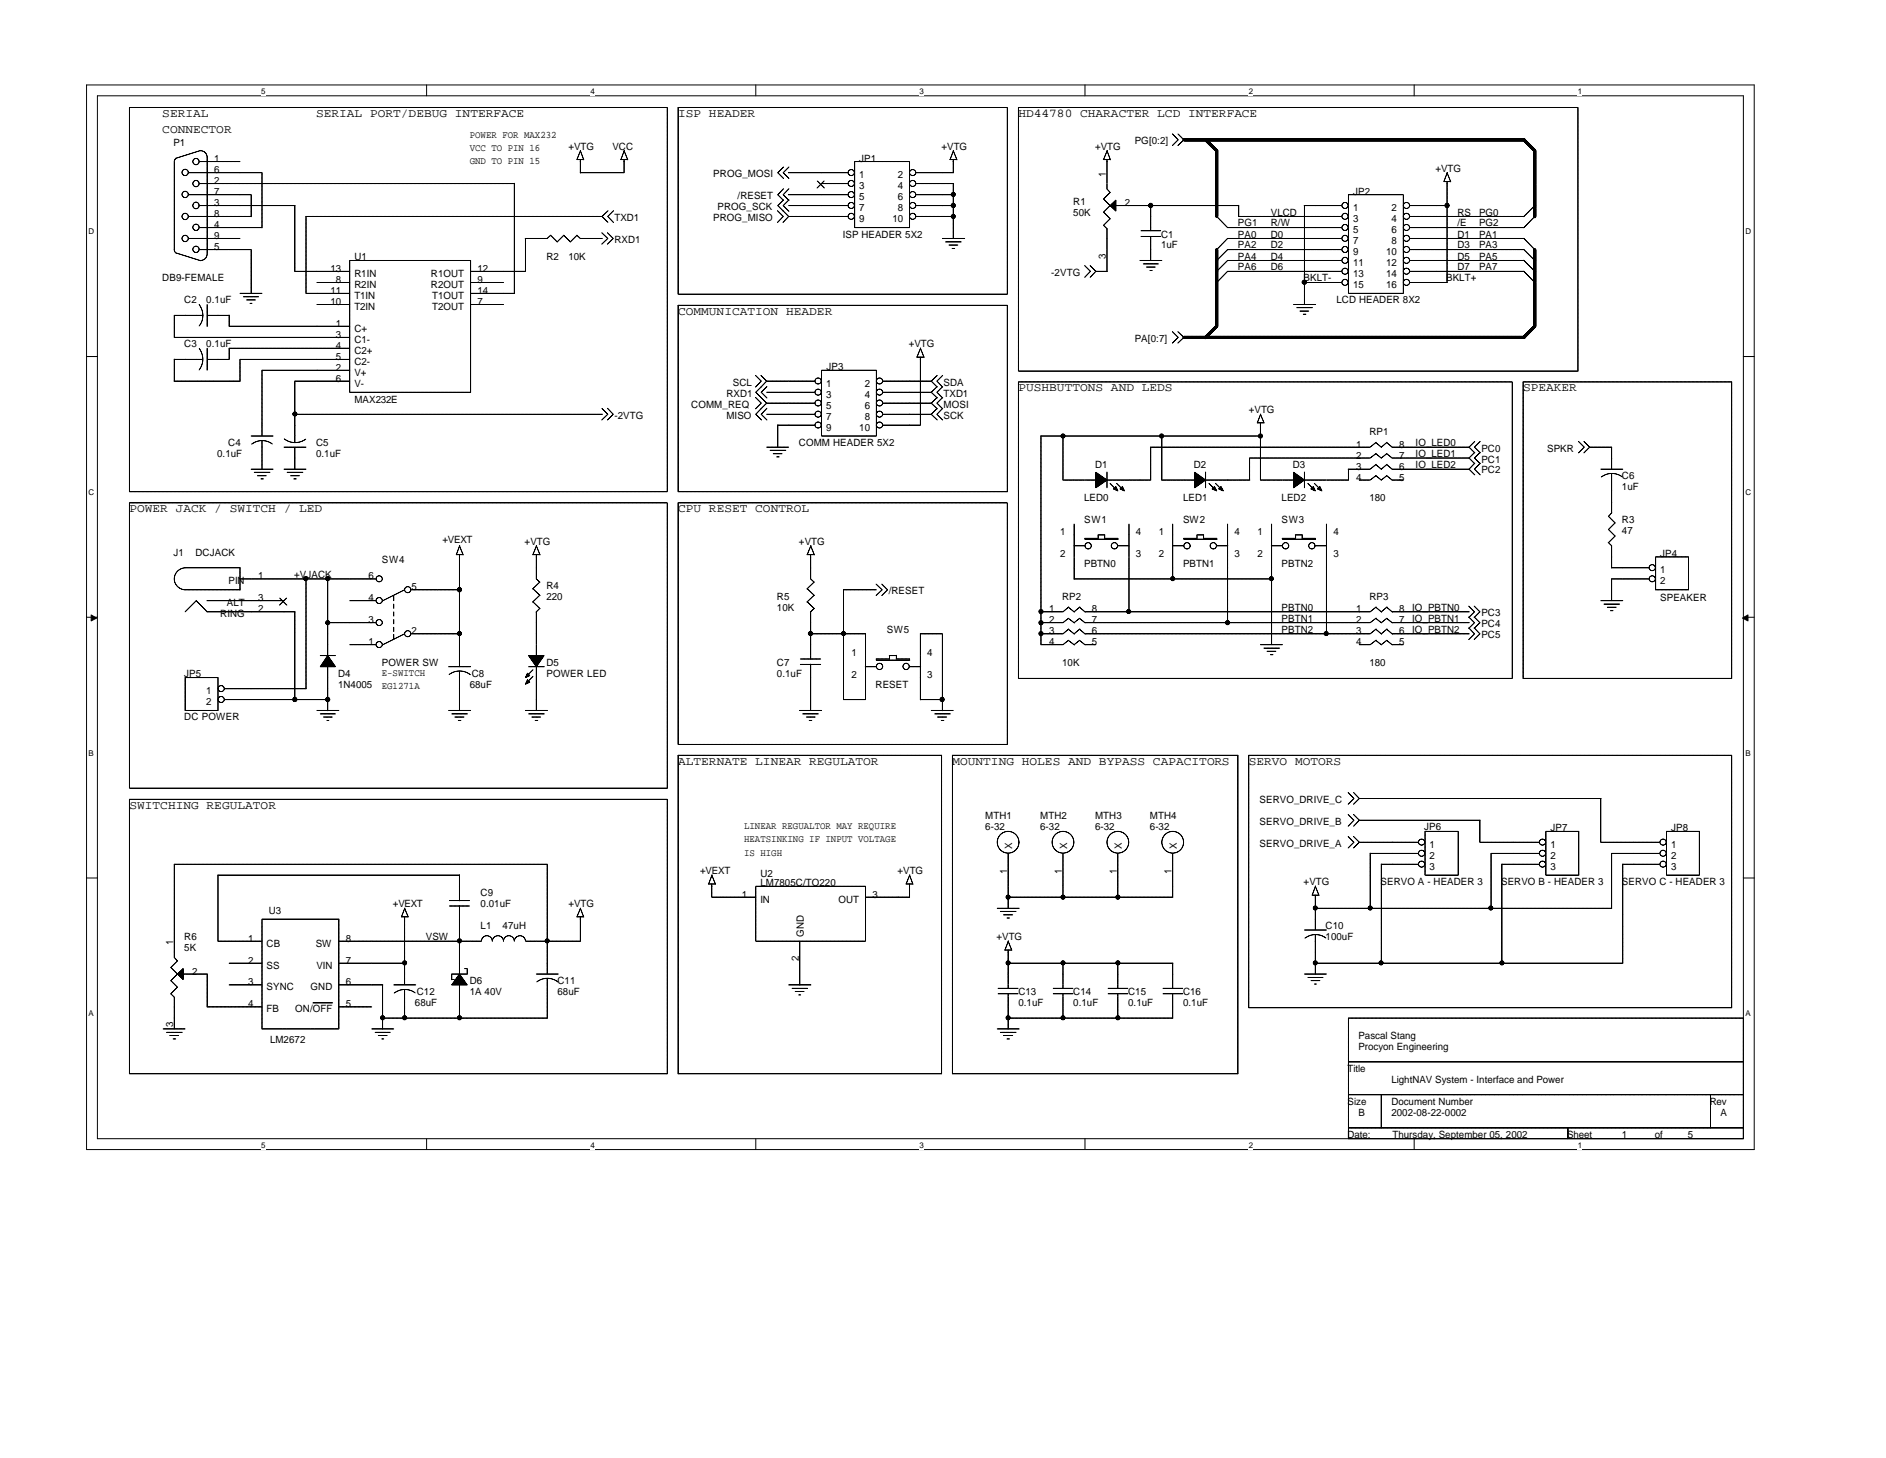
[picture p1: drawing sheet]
<svg xmlns="http://www.w3.org/2000/svg" width="279mm" height="216mm" viewBox="0 0 279 216" stroke-linecap="round" stroke-linejoin="round" font-family="sans-serif">
<path d="M12.8 12.6h247.1v157.6h-247.1zM14.4 14.2h243.9v154.4h-243.9z" fill="none" stroke="#000" stroke-width=".15"/>
<g fill="#fff">
<path d="M38.7 12.9h.6v1.3h-.6z"/>
<path d="M38.7 168.9h.6v1.3h-.6z"/>
</g>
<path d="M63.2 12.6v1.6M63.2 168.6v1.6" fill="none" stroke="#000" stroke-width=".15"/>
<g fill="#fff">
<path d="M87.5 12.9h.6v1.3h-.6z"/>
<path d="M87.5 168.9h.6v1.3h-.6z"/>
</g>
<path d="M112 12.6v1.6M112 168.6v1.6" fill="none" stroke="#000" stroke-width=".15"/>
<g fill="#fff">
<path d="M136.2 12.9h.6v1.3h-.6z"/>
<path d="M136.2 168.9h.6v1.3h-.6z"/>
</g>
<path d="M160.7 12.6v1.6M160.7 168.6v1.6" fill="none" stroke="#000" stroke-width=".15"/>
<g fill="#fff">
<path d="M185 12.9h.6v1.3h-.6z"/>
<path d="M185 168.9h.6v1.3h-.6z"/>
</g>
<path d="M209.5 12.6v1.6M209.5 168.6v1.6" fill="none" stroke="#000" stroke-width=".15"/>
<g fill="#fff">
<path d="M233.8 12.9h.6v1.3h-.6z"/>
<path d="M233.8 168.9h.6v1.3h-.6z"/>
<path d="M13.1 33.6h.8v1.3h-.8z"/>
<path d="M258.6 33.6h.8v1.3h-.8z"/>
<path d="M13.1 72.2h.8v1.3h-.8z"/>
<path d="M258.6 72.2h.8v1.3h-.8z"/>
</g>
<path d="M12.8 52.8h1.6M258.3 52.8h1.6" fill="none" stroke="#000" stroke-width=".15"/>
<g fill="#fff">
<path d="M13.1 110.8h.7v1.3h-.7z"/>
<path d="M258.6 110.8h.7v1.3h-.7z"/>
</g>
<path d="M12.8 91.4h1.6M258.3 91.4h1.6" fill="none" stroke="#000" stroke-width=".15"/>
<g fill="#000" stroke="#000" stroke-width=".15">
<path d="M13.5 91.1l.8 .4-.8 .4z" fill-rule="evenodd"/>
<path d="M258.1 91.5l.9-.4v.8z" fill-rule="evenodd"/>
</g>
<g fill="#fff">
<path d="M13.1 149.4h.7v1.3h-.7z"/>
<path d="M258.6 149.4h.7v1.3h-.7z"/>
</g>
<g fill="none" stroke="#000" stroke-width=".15">
<path d="M19.2 15.9h79.6v56.9h-79.6zM100.5 15.9h48.7v27.7h-48.7zM150.9 15.9h82.9v39h-82.9zM173.7 19.8l.8 .9-.8 .9M174.5 19.8l.9 .9-.9 .9M25.8 37l.2 .4M26 37.4l3.8 1.2M26 23.5l-.2 .4v13.1M27.9 35.3h7.7M27.9 32.1h9.3M27.9 28.8h9.3M27.9 25.6h11"/>
<path d="M29.5 37h7.7M29.5 33.7h9.3M29.5 30.4h14.2M29.5 27.2h46.7M29.5 23.9h6.1M29.7 22.3a.96 .96 0 0 1 1 1M29.8 22.3l-3.8 1.2M30.7 23.2v14.4a.96 .96 0 0 1-1 1M37.2 28.8v3.3M37.2 37v6.5M38.8 25.6v8.1M43.7 30.4v9.8"/>
<path d="M45.3 32.1h43.9M45.3 32.1v11.4M51.8 38.6h17.9v19.5h-17.9zM76.2 27.1v16.3M77.8 35.3v4.9M81.6 34.8l1 1.1M81.6 34.8l-.5 .5h-3.3M83.5 34.8l1 1.1M83.6 34.8l-1.1 1M85.4 23.6h1M85.5 34.8l.5 .6M85.5 34.8l-1 1"/>
<path d="M86 35.3h3.2M86 23.6v2M86 22.3l.5 1.4M86 22.3l-.5 1.3M89.1 34.5l.9 .8-.9 .9M89.2 32.1l.9 .8M90 34.5l.8 .8-.8 .9M90.1 31.2l-.9 .9M90.9 31.2l-.9 .9 .9 .8M91.9 23.6h1.1M92.5 23.6v2h-6.6M92.5 22.3l.5 1.4"/>
<path d="M92.5 22.3l-.5 1.3M115.2 31.2l.8 .9-.8 .8M116.1 27.9l-.9 .9 .9 .9M116.1 24.7l-.9 .9 .9 .8M116.1 29.6l-.9 .8 1.6 1.7M116.8 28.8h8.8M116.8 25.6h8.8M116.8 32.1l-.8 .8M116.8 32.1h8.8M116.8 30.4h8.8M116.9 27.9l-.9 .9 .9 .9M116.9 24.7l-.9 .9 .9 .8"/>
<path d="M116.9 29.6l-.9 .8 .9 .9M121.1 26.8l1 1.1M121.7 27.2h3.9M122.1 26.8l-1.1 1.1M126.6 23.9h8.1v9.8h-8.1zM135.7 32.1h5.6M135.7 30.4h5.5M135.7 28.8h5.6M135.7 27.2h5.6M135.7 25.6h5.6M139.6 35.3h3.3M140.1 35.8h2.3"/>
<path d="M140.5 36.3h1.4M140.7 23.6h1M141 36.8h.4M141.2 23.6v2M141.2 27.1v8.2M141.2 22.3l.6 1.4M141.3 22.3l-.5 1.3M160.7 39.3l.8 .9-.8 .9M161.5 39.3l.8 .9M163.4 23.6h1.1M163.5 29.5l1 1M163.5 31.4l1 1"/>
<path d="M163.5 33.4l.5 .5M164 23.6v4.4M164 33.9v6.3M164 22.3l.5 1.4M164 28l.5 .5M164 22.3l-.5 1.3M164.5 32.4l-1.1 1M164.5 28.5l-1.1 1M164.5 30.4l-1.1 1.1M165.3 30.4h18.2M168.9 38.6h3.3M169 34.2h3"/>
<path d="M169 35h3M169.4 39.1h2.3M169.8 39.5h1.3M170.5 30.4v3.8M170.5 35v3.6M180.2 32l1.7 1.7h16.9M183.5 32.1h15.3M183.5 30.4v1.7M193.2 30.4h5.6M193.2 30.4v14.7M198.8 37h-16.9l-1.7 1.6M198.8 38.6h-16.9l-1.7 1.6"/>
<path d="M198.8 35.3h-16.9l-1.7 1.7M199.8 28.8h8.1v14.6h-8.1zM208.9 38.6h16.9M208.9 35.3h16.9M208.9 37h16.9M208.9 33.7h16.9M208.9 32.1h16.9M208.9 30.4h5.5M213.9 26.9h1M214.4 26.9v14.9M214.4 25.6l.5 1.3M214.4 25.5l-.5 1.4"/>
<path d="M225.7 38.5l1.7 1.7M225.7 36.9l1.7 1.7M225.7 35.3l1.7 1.7M227.4 30.4l-1.7 1.7M227.4 32.1l-1.7 1.6M25.8 56.4h9.8M25.8 46.7v3.3h26M25.8 53.2v3.2M25.8 53.2h4.3M25.8 46.7h4.3M29.5 45.1a2.73 2.73 0 0 1 .6 1.6M29.5 51.6l.5 .9 .1 .7"/>
<path d="M30.1 46.7a2.29 2.29 0 0 1-.6 1.6M30.1 53.2a2.71 2.71 0 0 1-.6 1.6M30.7 45.1v3.3M30.7 51.6v3.3M30.7 53.2h3.3M30.7 46.7h3.3M33.9 46.7v1.6h17.9M33.9 51.6h17.9M33.9 51.5v1.7M35.6 43.4h3.3M36.1 43.9h2.2M36.5 44.4h1.3"/>
<path d="M37 44.9h.4M43.7 40.2h8.1M45.3 43.4h6.5M46.9 45.1h4.9M46.9 41.8h4.9M51.8 53.2h-16.2v3.3M51.8 54.8h-13v9.8M51.8 56.4h-8.1v9.1M69.7 45.1h4.9M69.7 43.4h6.5M69.7 40.2h8.2M69.7 41.8h4.9"/>
<path d="M100.5 45.2h48.7v27.6h-48.7zM111.9 55.6l.9 .8-.9 .9M111.9 58.8l.9 .9-.9 .8M112.7 55.6l.9 .8M112.8 57.2l-.8 .9 1.6 1.6M113.6 56.4l-.9 .9M113.6 59.7l-.9 .8M113.6 58.1h7.1M113.6 56.4h7.1M113.6 59.7h7.1M113.6 57.2l-.8 .9 .8 .8M121.7 54.8h8.1v9.8h-8.1z"/>
<path d="M130.8 58.1h7.2M130.8 56.4h7.2M130.8 59.7h7.2M135.8 52.9h1.1M136.3 52.9v10.1h-5.5M136.3 51.6l.6 1.3M136.4 51.5l-.6 1.4M138 59.7l.8 .8M138 56.4l.8 .9M138.8 58.8l-.8 .9M138.8 55.6l-.8 .8M138.8 57.2l-.8 .9 .8 .8"/>
<path d="M139.7 55.6l-.9 .8 .9 .9M139.7 58.8l-.9 .9 .9 .8M139.7 57.2l-.9 .9 .9 .8M150.9 56.6h73.1v43.9h-73.1zM162.3 40.2l-.8 .9M162.3 40.2h1.7M170.3 40.1h.4M173.7 49.1l.8 .9-.8 .8M174.5 49.1l.9 .9-.9 .8M191.6 45.1h3.3M192.1 45.6h2.3M192.6 46.1h1.3"/>
<path d="M193.1 46.5h.4M193.2 41.8h5.6M198.8 40.2h-16.9l-1.7 1.7M208.9 40.2h16.9M208.9 41.8h5.5M225.6 56.6h30.9v43.9h-30.9zM225.7 40.1l1.7 1.7M19.2 74.5h79.6v42.2h-79.6zM37.2 69.5h3.3M37.2 64.6h3.3M37.7 69.9h2.3M38.1 70.4h1.3"/>
<path d="M38.6 70.9h.4M38.8 65.2a2.45 2.45 0 0 1 1.5 .5M38.8 65.2a2.61 2.61 0 0 0-1.6 .6M38.8 65.2v4.3M42 66.2h3.3M42.1 69.5h3.3M42.1 65a2.52 2.52 0 0 0 1.6 .5M42.5 69.9h2.4M43 70.4h1.4M43.5 70.9h.4M43.7 61.3h45.5M43.7 66.2v3.3"/>
<path d="M45.3 65a2.67 2.67 0 0 1-1.6 .5M89.1 60.5l.9 .8-.9 .9M90 60.5l.8 .8-.8 .9M100.5 74.5h48.7v35.7h-48.7zM112.8 60.5l-.8 .8 .8 .9M113.6 66.2h3.3M113.6 61.3h7.1M113.6 60.5l-.8 .8 .8 .9M114.1 66.7h2.3M114.5 67.2h1.4M115.1 67.7h.3M115.2 63h5.5"/>
<path d="M115.2 62.9v3.3M130.8 61.3h7.2M138 61.3l.8 .9M138.8 60.5l-.8 .8M139.7 60.5l-.9 .8 .9 .9M154.2 64.6h32.6M154.2 64.5v31M157.4 71.1h5M157.5 64.5v6.6M159.1 77.6v8.2M160.7 79.7h2M160.7 79.8h4.9"/>
<path d="M160.7 79.7v.2M162.6 79.2h1.1M162.7 79.2v.6M163.6 79.7h2M163.7 79.2v.5M164 69.9v2.3M164 71.1h6.5M164.4 71.5l1 1.1M165.4 71.5l1 1.1M165.6 79.7v.1M167.3 77.6v13M170.5 66.2v4.9"/>
<path d="M172.1 71.1h4.9M172.1 64.5v6.6M173.7 77.6v8.1M175.3 79.7h2M175.4 79.8h4.9M175.4 79.7v.2M177.3 79.2h1M177.3 79.2v.6M178.3 79.7h1.9M178.3 79.2v.5M178.6 71.1h6.6M178.6 69.9v2.3"/>
<path d="M179.1 71.5l1 1.1M180 71.5l1.1 1.1M180.2 79.7v.1M181.9 77.6v14.6M185.1 67.8v3.3M186.2 62.6h1M186.7 71.1h5M186.7 62.6v8.5M186.7 61.3l.6 1.4M186.8 61.3l-.5 1.3M188.4 77.6v17.9M189.9 79.7h2"/>
<path d="M190 79.8h4.9M190 79.7v.2M191.9 79.2h1M191.9 79.2v.6M192.9 79.7h2M192.9 79.2v.5M193.2 71.1h6.6M193.2 69.9v2.3M193.7 71.5l1 1.1M194.7 71.5l1 1.1M194.9 79.7v.1M196.5 77.6v16.3"/>
<path d="M199.8 69.5v1.6M203.8 67.2l.9 .7M203.8 68.8l.9 .7M203.8 70.4l.9 .7M203.8 65.5l.9 .8M203.9 68.8l-.9 .7h-3.3M203.9 65.5l-.9 .7h-32.6M203.9 70.4l-.9 .7h-1.6M203.9 67.1l-.9 .7h-17.9M205.4 67.2l.9 .7M205.4 68.8l.9 .7M205.4 70.4l.9 .7"/>
<path d="M205.4 65.5l.9 .8M205.5 67.1l-.9 .7M205.5 68.8l-.9 .7M205.5 70.4l-.9 .7M205.5 65.5l-.9 .7M206.2 69.5h11.5M206.2 66.2h11.5M206.2 71.1h1.7M206.2 67.8h11.5M218.5 65.4l-.9 .8 .9 .9M218.5 67l-.9 .8 .9 .9M218.5 68.6l-.9 .9 .9 .8"/>
<path d="M219.3 65.4l-.9 .8 .9 .9M219.3 67l-.9 .8 .9 .9M219.3 68.6l-.9 .9 .9 .8M233.8 65.4l.9 .8-.9 .9M234.6 65.4l.9 .8M235.5 66.2l-.9 .9M235.5 66.2h3.3M237.1 69.5h3.3M238.2 78.4l1.1 1M238.2 76.4l1.1 1M238.8 70.1a2.45 2.45 0 0 1 1.5 .5M238.8 70.1a2.61 2.61 0 0 0-1.6 .6"/>
<path d="M238.8 66.2v3.3M238.8 70.1v5.9M238.8 75.9l-.5 .6M239.3 79.3l-1 1.1M239.3 77.4l-1 1M27.4 87.3h8.2M29.1 88.9l1.6 1.7M29.1 88.9l-1.7 1.7M30.6 88.9h11.5M30.7 90.6h13M35.5 85.7h20.2M35.6 84.1v3.3"/>
<path d="M35.6 84.1h-8.2a1.63 1.63 0 0 0-1.6 1.6 1.63 1.63 0 0 0 1.6 1.6M41.4 88.6l1.1 1M42.5 88.6l-1.1 1M43.7 90.6v13M45.3 85.7v16.3M47.4 97.1h2.3M48.6 92.2h7.1M48.6 85.7v11.4M48.6 98.7v6.5M51.8 95.5h3.9M51.8 88.9h3.9M58.3 88.3v.6"/>
<path d="M58.3 89.4v.7M58.3 90.6v.6M58.3 91.7v.7M58.3 92.8v.7M58.3 93.9v.8M59.9 93.9l-3.3 1.6M59.9 87.3l-3.3 1.7M60.9 87.3h7.2M60.9 93.9h7.2M66.5 98.7h3.3M67.6 82.1h1M68.1 99.4a2.44 2.44 0 0 1 1.6 .5"/>
<path d="M68.1 99.4a2.52 2.52 0 0 0-1.6 .5M68.1 82.1v16.6M68.1 99.4v5.8M68.1 80.8l.5 1.4M68.1 80.8l-.5 1.3M78.3 98.7h2.3M78.9 82.1h1.1M78.9 87.2l1.1 1M78.9 89.1l1.1 1M79 99.2l-1 1M79.5 82.1v3.6l.5 .5M79.5 90.6v6.5"/>
<path d="M79.5 98.7v6.5M79.5 80.8l.5 1.4M79.5 80.8l-.6 1.3M80 90.1l-.6 .5M80 86.2l-1.1 1M80 88.1l-1.1 1.1M118.6 97.6h3M118.6 98.4h3M119.5 82.1h1.1M119.6 87.2l1 1M119.6 89.1l1 1M120.1 93.9h8.1"/>
<path d="M120.1 82.1v3.6l.5 .5M120.1 90.6v7M120.1 98.3v6.9M120.1 80.8l.5 1.4M120.1 80.8l-.5 1.3M120.6 86.2l-1.1 1M120.6 88.1l-1.1 1.1M120.6 90.1l-.5 .5M125 87.3v16.3h3.3M125 87.3h4.9M128.2 98.7h1.6M128.2 93.8v9.8"/>
<path d="M129.8 86.5l.9 .8-.9 .9M129.8 97.6h2M129.8 97.6v.2M129.8 97.8h5M130.6 86.5l.9 .8-.9 .9M131.7 97.1h1.1M131.8 97.1v.5M132.8 97.6h1.9M132.8 97v.6M134.7 97.5v.3M134.7 98.7h1.7M136.3 93.8v9.8"/>
<path d="M136.3 93.9h3.4M139.6 93.9v11.3M158.3 91.6l.9 .7M158.3 93.2l.9 .7M158.3 94.8l.9 .7M158.3 89.9l.9 .7M158.3 94.8l-.8 .7h-3.3M158.3 89.9l-.8 .7h-3.3M158.3 91.5l-.8 .7h-3.3M158.3 93.1l-.8 .8h-3.3M159.1 80.8h1.6M159.1 85.7h29.3"/>
<path d="M159.9 91.6l.9 .7M159.9 93.2l.9 .7M159.9 94.8l.9 .7M159.9 89.9l.9 .7M160 91.5l-.9 .7M160 93.1l-.9 .8M160 94.8l-.9 .7M160 89.9l-.9 .7M160.7 95.5h1.6M165.6 80.8h1.7M173.7 80.8h1.7M180.2 80.8h1.7"/>
<path d="M186.7 95.5h3.3M187.2 96h2.4M187.7 96.4h1.3M188.2 96.9h.4M188.3 80.8h1.7M194.9 80.8h1.6M203.8 91.6l.9 .7M203.8 93.2l.9 .7M203.8 94.8l.9 .7M203.8 89.9l.9 .7M203.9 94.8l-.9 .7h-1.6M203.9 91.5l-.9 .7h-42.3"/>
<path d="M203.9 93.1l-.9 .8h-42.3M203.9 89.9l-.9 .7h-42.3M205.4 91.6l.9 .7M205.4 93.2l.9 .7M205.4 94.8l.9 .7M205.4 89.9l.9 .7M205.5 91.5l-.9 .7M205.5 93.1l-.9 .8M205.5 94.8l-.9 .7M205.5 89.9l-.9 .7M206.2 95.5h1.7M206.2 90.6h11.5"/>
<path d="M206.2 92.2h11.5M206.2 93.9h11.5M217.6 89.8l.8 .8-.8 .8M217.6 91.4l.8 .8-.8 .9M217.6 93l.8 .9-.8 .8M218.4 89.8l.8 .8-.8 .8M218.4 91.4l.8 .8-.8 .9M218.4 93l.8 .9-.8 .8M237.1 88.9h3.3M237.6 89.5h2.3M238.1 89.9h1.3M238.2 80.3l.6 .5v3.3"/>
<path d="M238.6 90.4h.4M238.7 84.1h5.6M238.8 85.7v3.2M238.8 85.7h5.5M245.3 82.5h4.8v4.8h-4.8zM19.2 118.4h79.6v40.6h-79.6zM27.4 100.3h4.9v4.9h-4.9zM33.3 102h12.1M33.3 103.6h15.3M46.9 105.2h3.3M47.4 105.7h2.3M47.9 106.2h1.3"/>
<path d="M48.4 106.7h.4M66.5 105.2h3.3M66.9 105.7h2.4M67.4 106.2h1.3M67.9 106.7h.4M77.8 105.2h3.3M78.3 105.7h2.3M78.8 106.2h1.3M79 100.1l-1 1M79.3 106.7h.4M100.5 111.8h39v47.2h-39zM118.4 105.2h3.3"/>
<path d="M118.9 105.7h2.3M119.5 106.2h1.3M119.9 106.7h.4M136.3 103.6h3.4M138 105.2h3.3M138.5 105.7h2.3M138.9 106.2h1.3M139.4 106.7h.4M141.1 111.8h42.3v47.2h-42.3zM185 111.8h71.5v37.4h-71.5zM199.7 117.4l.9 .8-.9 .9M200.5 117.4l.9 .8"/>
<path d="M201.4 118.2l-.9 .9M201.4 118.2h35.8M237.1 118.2v6.6M12.8 130h1.6M32.3 129.6h35.8M32.3 129.6v9.8M32.3 139.4h6.5M38.8 136.1h11.4v16.3h-11.4zM50.2 139.4h21.1a.8 .8 0 0 1 .8-.8 .8 .8 0 0 1 .8 .8 .83 .83 0 0 1 .9-.8 .83 .83 0 0 1 .8 .8 .8 .8 0 0 1 .8-.8 .8 .8 0 0 1 .8 .8 .83 .83 0 0 1 .8-.8 .83 .83 0 0 1 .8 .8h8.2M59.4 135.8h1M59.9 135.8v10M59.9 134.5l.6 1.3"/>
<path d="M60 134.5l-.5 1.3M66.6 133.4h2.9M66.6 134.2h2.9M68.1 129.5v3.9M68.1 134.1v10.1M81.1 128v16.2M81.1 128h-55.3v13.8M85.4 135.8h1M86 135.8v3.6M86 134.5l.5 1.3M86 134.5l-.5 1.3M104.9 130.9h1.1"/>
<path d="M105.4 132.8h6.6M105.4 130.9v1.9M105.4 129.6l.6 1.3M105.5 129.5l-.5 1.4M112 131.2h16.2v8.2h-16.2zM118.5 139.4v6.5M128.2 132.8h6.5M134.2 130.9h1M134.7 130.9v2M134.7 129.6l.5 1.3M134.8 129.5l-.6 1.4M147.7 134.5h3.3"/>
<path d="M148.2 135h2.3M148.7 135.5h1.3M149.2 135.9h.4M149.3 132.8h24.4M149.3 126.4v8.1M149.3 139.4l.6 1.3M149.4 139.3l-.5 1.4M157.5 126.4v6.5M165.6 126.4v6.5M173.7 126.4v6.5M193.2 137.7h3.3M194.3 132.6h1.1"/>
<path d="M194.8 134.5h44M194.9 138.4a2.45 2.45 0 0 1 1.5 .5M194.9 138.4a2.61 2.61 0 0 0-1.6 .5M194.9 132.6v5.1M194.9 138.4v5.9M194.9 131.2l.5 1.4M194.9 131.2l-.5 1.4M199.7 123.9l.9 .8-.9 .9M199.7 120.6l.9 .9-.9 .8M200.5 123.9l.9 .8M200.5 120.6l.9 .9M201.4 124.7l-.9 .9"/>
<path d="M201.4 121.5l-.9 .8M201.4 124.7h8.7M201.4 121.5h17.9M203 126.4h7.1M203 126.3v8.2M204.6 127.9v14.7M204.6 128h5.5M211.1 123.1h4.9v6.5h-4.9zM219.2 124.7h8.8M219.2 121.5v3.3M220.8 126.4h7.2M220.9 126.4v8.1"/>
<path d="M222.5 128h5.5M222.5 127.9v14.7M229 123.1h4.9v6.5h-4.9zM237.1 124.7h8.8M238.7 126.4h7.2M238.8 126.4v8.1M240.4 128h5.5M240.4 127.9v14.7M246.9 123.1h4.9v6.5h-4.9zM258.3 130h1.6M24.2 152.4h3.3M24.7 152.9h2.3"/>
<path d="M25.1 153.3h1.4M25.3 143.3l1 1M25.3 145.2l1 1M25.3 147.2l.6 .5M25.6 153.8h.4M25.8 147.7v4.7M25.8 141.8l.5 .5M26.3 142.3l-1 1M26.3 144.2l-1 1.1M26.3 146.2l-1 1M27.1 144.2h3.6M30.7 144.2v4.9h8.1"/>
<path d="M33.9 145.8h4.9M33.9 142.6h4.9M46.4 148.5h2.9M50.2 145.8h6.5M50.2 142.6h9.8M50.2 149.1h4.9M55.1 152.4h3.3M55.6 152.9h2.3M56 153.3h1.4M56.6 153.8h.3M56.7 150.8h24.4M56.7 145.8v6.6"/>
<path d="M58.3 145.8h3.3M59.9 146.5h.1a2.45 2.45 0 0 1 1.5 .5M59.9 146.5a2.61 2.61 0 0 0-1.5 .6M59.9 146.5v4.3M66.9 145h.4M68.1 145.8v5M68.8 143.4h.4M69.2 143.4v.8M69.3 144.2h-2.4v.9M79.5 144.2h3.3M81.1 144.9a2.44 2.44 0 0 1 1.6 .5M81.1 144.9a2.52 2.52 0 0 0-1.6 .5"/>
<path d="M81.1 144.9v5.9M116.8 145.8h3.3M117.3 146.4h2.3M117.8 146.8h1.3M118.3 147.3h.4M147.7 152.4h3.3M147.9 146.4h2.9M147.9 147.2h2.9M148.2 152.9h2.3M148.7 153.3h1.3M148.8 140.7h1.1M149.2 153.8h.4"/>
<path d="M149.3 150.8h24.4M149.3 140.7v5.7M149.3 147.1v5.3M149.3 142.6h24.5M156 146.4h3M156 147.2h3M157.5 142.6v3.8M157.5 147.1v3.7M164.1 146.4h3M164.1 147.2h3M165.6 142.6v3.8M165.6 147.1v3.7"/>
<path d="M172.2 146.4h3M172.2 147.2h3M173.7 142.6v3.8M173.7 147.1v3.7M193.2 144.2h3.3M193.8 144.7h2.2M194.2 145.2h1.3M194.7 145.7h.4M194.9 142.6h45.5M199.8 150.8h58.5v17.8h-58.5zM199.8 157.2h58.5M199.8 162.1h58.5"/>
<path d="M199.8 167h58.5M204.6 162.1v4.9M232.3 167v1.6M253.4 162.1v4.9"/>
<circle cx="27.4" cy="35.3" r=".46"/>
<circle cx="27.4" cy="28.8" r=".46"/>
<circle cx="27.4" cy="32.1" r=".46"/>
<circle cx="27.4" cy="25.5" r=".46"/>
<circle cx="29" cy="30.4" r=".48"/>
<circle cx="29" cy="36.9" r=".46"/>
<circle cx="29" cy="33.7" r=".46"/>
<circle cx="29" cy="27.2" r=".46"/>
<circle cx="29" cy="23.9" r=".46"/>
<circle cx="126.1" cy="30.4" r=".45"/>
<circle cx="126.1" cy="32" r=".45"/>
<circle cx="126.1" cy="28.8" r=".45"/>
<circle cx="126.1" cy="25.6" r=".45"/>
<circle cx="126.1" cy="27.2" r=".45"/>
<circle cx="135.2" cy="32" r=".45"/>
<circle cx="135.2" cy="30.4" r=".45"/>
<circle cx="135.2" cy="28.8" r=".45"/>
<circle cx="135.2" cy="27.2" r=".45"/>
<circle cx="135.2" cy="25.6" r=".45"/>
<circle cx="199.3" cy="35.3" r=".45"/>
<circle cx="199.3" cy="36.9" r=".45"/>
<circle cx="199.3" cy="38.6" r=".45"/>
<circle cx="199.3" cy="33.7" r=".45"/>
<circle cx="199.3" cy="30.4" r=".45"/>
<circle cx="199.3" cy="32" r=".45"/>
<circle cx="208.4" cy="35.3" r=".45"/>
<circle cx="208.4" cy="36.9" r=".45"/>
<circle cx="208.4" cy="38.6" r=".45"/>
<circle cx="208.4" cy="30.4" r=".45"/>
<circle cx="208.4" cy="32" r=".45"/>
<circle cx="208.4" cy="33.7" r=".45"/>
<circle cx="121.2" cy="58.1" r=".45"/>
<circle cx="121.2" cy="59.7" r=".45"/>
<circle cx="121.2" cy="56.4" r=".45"/>
<circle cx="130.3" cy="58.1" r=".45"/>
<circle cx="130.3" cy="59.7" r=".45"/>
<circle cx="130.3" cy="56.4" r=".45"/>
<circle cx="199.3" cy="40.2" r=".45"/>
<circle cx="199.3" cy="41.8" r=".45"/>
<circle cx="208.4" cy="40.2" r=".45"/>
<circle cx="208.4" cy="41.8" r=".45"/>
<circle cx="121.2" cy="61.3" r=".45"/>
<circle cx="121.2" cy="62.9" r=".45"/>
<circle cx="130.3" cy="62.9" r=".45"/>
<circle cx="130.3" cy="61.3" r=".45"/>
<circle cx="56.2" cy="92.2" r=".45"/>
<circle cx="56.2" cy="95.4" r=".45"/>
<circle cx="56.2" cy="85.7" r=".45"/>
<circle cx="56.2" cy="88.9" r=".45"/>
<circle cx="60.4" cy="93.8" r=".45"/>
<circle cx="60.4" cy="87.3" r=".45"/>
<circle cx="130.3" cy="98.7" r=".46"/>
<circle cx="134.2" cy="98.7" r=".46"/>
<circle cx="161.2" cy="80.8" r=".46"/>
<circle cx="165.1" cy="80.8" r=".46"/>
<circle cx="175.8" cy="80.8" r=".46"/>
<circle cx="179.7" cy="80.8" r=".46"/>
<circle cx="190.5" cy="80.8" r=".46"/>
<circle cx="194.3" cy="80.8" r=".46"/>
<circle cx="244.8" cy="84.1" r=".45"/>
<circle cx="244.8" cy="85.7" r=".45"/>
<circle cx="32.8" cy="102" r=".45"/>
<circle cx="32.8" cy="103.6" r=".45"/>
<circle cx="149.3" cy="124.7" r="1.61"/>
<circle cx="157.5" cy="124.7" r="1.61"/>
<circle cx="165.6" cy="124.7" r="1.61"/>
<circle cx="173.7" cy="124.7" r="1.61"/>
<circle cx="210.6" cy="128" r=".45"/>
<circle cx="210.6" cy="126.4" r=".45"/>
<circle cx="210.6" cy="124.7" r=".45"/>
<circle cx="228.5" cy="128" r=".45"/>
<circle cx="228.5" cy="126.4" r=".45"/>
<circle cx="228.5" cy="124.7" r=".45"/>
<circle cx="246.4" cy="128" r=".45"/>
<circle cx="246.4" cy="126.4" r=".45"/>
<circle cx="246.4" cy="124.7" r=".45"/>
</g>
<g fill="#000" stroke="#000" stroke-width=".15">
<path d="M164.5 30.4l.8-.8v1.6z" fill-rule="evenodd"/>
<path d="M162.3 69.9l1.7 1.2-1.7 1.1z" fill-rule="evenodd"/>
<path d="M165.3 72.1l.3 .6-.6-.3z" fill-rule="evenodd"/>
<path d="M165.9 72.4l.4-.3 .3 .6z" fill-rule="evenodd"/>
<path d="M177 69.9l1.6 1.2-1.6 1.1z" fill-rule="evenodd"/>
<path d="M179.6 72.4l.3-.3 .3 .6z" fill-rule="evenodd"/>
<path d="M180.5 72.4l.4-.3 .3 .6z" fill-rule="evenodd"/>
<path d="M191.6 69.9l1.6 1.2-1.6 1.1z" fill-rule="evenodd"/>
<path d="M194.6 72.1l.3 .6-.7-.3z" fill-rule="evenodd"/>
<path d="M195.5 72.1l.3 .6-.6-.3z" fill-rule="evenodd"/>
<path d="M48.6 97.1l1.1 1.6h-2.3z" fill-rule="evenodd"/>
<path d="M78.1 99.7l.4 .3-.7 .3z" fill-rule="evenodd"/>
<path d="M78.3 97.1h2.3l-1.1 1.6z" fill-rule="evenodd"/>
<path d="M78.1 100.7l.4 .3-.7 .3z" fill-rule="evenodd"/>
<path d="M26.3 144.2l.8-.8v1.6z" fill-rule="evenodd"/>
<path d="M68.1 144.2l1.1 1.6h-2.3z" fill-rule="evenodd"/>
<circle cx="141.2" cy="30.4" r=".31"/>
<circle cx="141.2" cy="28.8" r=".3"/>
<circle cx="141.2" cy="32.1" r=".3"/>
<circle cx="170.5" cy="30.4" r=".31"/>
<circle cx="214.4" cy="30.4" r=".31"/>
<circle cx="193.2" cy="41.8" r=".31"/>
<circle cx="43.7" cy="61.3" r=".3"/>
<circle cx="157.5" cy="64.6" r=".3"/>
<circle cx="172.1" cy="64.6" r=".3"/>
<circle cx="186.7" cy="64.6" r=".3"/>
<circle cx="45.3" cy="85.7" r=".3"/>
<circle cx="48.5" cy="92.2" r=".3"/>
<circle cx="48.5" cy="85.7" r=".3"/>
<circle cx="68.1" cy="87.3" r=".31"/>
<circle cx="68.1" cy="93.8" r=".3"/>
<circle cx="120.1" cy="93.8" r=".31"/>
<circle cx="125" cy="93.8" r=".3"/>
<circle cx="154.2" cy="93.8" r=".3"/>
<circle cx="154.2" cy="92.2" r=".3"/>
<circle cx="154.2" cy="90.6" r=".3"/>
<circle cx="167.2" cy="90.6" r=".3"/>
<circle cx="173.7" cy="85.7" r=".3"/>
<circle cx="181.9" cy="92.2" r=".3"/>
<circle cx="188.3" cy="85.7" r=".3"/>
<circle cx="196.5" cy="93.8" r=".3"/>
<circle cx="43.7" cy="103.6" r=".31"/>
<circle cx="48.5" cy="103.6" r=".31"/>
<circle cx="139.6" cy="103.6" r=".31"/>
<circle cx="68.1" cy="139.3" r=".3"/>
<circle cx="81.1" cy="139.3" r=".3"/>
<circle cx="149.3" cy="132.8" r=".3"/>
<circle cx="157.5" cy="132.8" r=".3"/>
<circle cx="165.6" cy="132.8" r=".3"/>
<circle cx="194.9" cy="134.5" r=".3"/>
<circle cx="203" cy="134.5" r=".3"/>
<circle cx="220.8" cy="134.5" r=".3"/>
<circle cx="56.7" cy="150.7" r=".3"/>
<circle cx="59.9" cy="142.6" r=".3"/>
<circle cx="59.9" cy="150.7" r=".3"/>
<circle cx="68.1" cy="150.7" r=".3"/>
<circle cx="149.3" cy="142.6" r=".3"/>
<circle cx="149.3" cy="150.7" r=".3"/>
<circle cx="157.5" cy="142.6" r=".3"/>
<circle cx="157.5" cy="150.7" r=".3"/>
<circle cx="165.6" cy="142.6" r=".3"/>
<circle cx="165.6" cy="150.7" r=".3"/>
<circle cx="194.9" cy="142.6" r=".3"/>
<circle cx="204.6" cy="142.6" r=".3"/>
<circle cx="222.5" cy="142.6" r=".3"/>
</g>
<path d="M175.4 20.7h50.4M178.6 20.7l1.6 1.6M180.2 22.3v9.8M180.2 37v11.4M225.7 20.7l1.7 1.6v9.8M227.4 37v11.4M175.4 50h50.4M180.2 48.3l-1.6 1.7M227.4 48.3l-1.7 1.7" fill="none" stroke="#000" stroke-width=".47"/>
<g font-size="1.8">
<text x="24" y="17.3">SERIAL</text>
<text x="46.8" y="17.3">SERIAL PORT/DEBUG INTERFACE</text>
<text x="100.5" y="17.3">ISP HEADER</text>
<text x="150.9" y="17.3">HD44780 CHARACTER LCD INTERFACE</text>
<text x="24" y="19.6">CONNECTOR</text>
<text x="100.5" y="46.6">COMMUNICATION HEADER</text>
<text x="150.9" y="58">PUSHBUTTONS AND LEDS</text>
<text x="225.6" y="58">SPEAKER</text>
<text x="19.2" y="75.9">POWER JACK / SWITCH / LED</text>
<text x="100.5" y="75.9">CPU RESET CONTROL</text>
<text x="100.5" y="113.2">ALTERNATE LINEAR REGULATOR</text>
<text x="141.1" y="113.2">MOUNTING HOLES AND BYPASS CAPACITORS</text>
<text x="185" y="113.2">SERVO MOTORS</text>
<text x="19.2" y="119.8">SWITCHING REGULATOR</text>
</g>
<g font-size="1.5">
<text x="25.7" y="21.7">P1</text>
<text x="69.6" y="20.4">POWER FOR MAX232</text>
<text x="69.6" y="22.4">VCC TO PIN 16</text>
<text x="84.2" y="22.2">+VTG</text>
<text x="90.7" y="22.2">VCC</text>
<text x="127.3" y="24">JP1</text>
<text x="139.5" y="22.2">+VTG</text>
<text x="162.2" y="22.2">+VTG</text>
<text x="168.1" y="21.3">PG[0:2]</text>
<text x="31.7" y="28.9">7</text>
<text x="31.7" y="27.3">2</text>
<text x="31.7" y="25.7">6</text>
<text x="31.7" y="24">1</text>
<text x="69.6" y="24.3">GND TO PIN 15</text>
<text x="105.7" y="26.2">PROG_MOSI</text>
<text x="109.3" y="29.5">/RESET</text>
<text x="127.3" y="26.4">1</text>
<text x="127.3" y="28">3</text>
<text x="127.3" y="29.6">5</text>
<text x="133" y="26.4">2</text>
<text x="133" y="28">4</text>
<text x="133" y="29.6">6</text>
<text x="163.8" y="26.2" transform="rotate(-90 163.8 26.2)">1</text>
<text x="200.4" y="28.8">JP2</text>
<text x="212.6" y="25.4">+VTG</text>
<text x="31.7" y="35.4">9</text>
<text x="31.7" y="33.8">4</text>
<text x="31.7" y="32.1">8</text>
<text x="31.7" y="30.5">3</text>
<text x="91" y="36">RXD1</text>
<text x="91" y="32.7">TXD1</text>
<text x="105.7" y="32.7">PROG_MISO</text>
<text x="106.3" y="31.1">PROG_SCK</text>
<text x="124.8" y="35.2">ISP HEADER 5X2</text>
<text x="127.3" y="31.2">7</text>
<text x="127.3" y="32.9">9</text>
<text x="132.2" y="32.9">10</text>
<text x="133" y="31.2">8</text>
<text x="159" y="30.3">R1</text>
<text x="159" y="31.9">50K</text>
<text x="166.6" y="30.5">2</text>
<text x="172" y="35.2">C1</text>
<text x="183.4" y="33.5">PG1</text>
<text x="183.4" y="35.2">PA0</text>
<text x="188.3" y="33.5">R/W</text>
<text x="188.3" y="35.2">D0</text>
<text x="188.3" y="31.9">VLCD</text>
<text x="200.4" y="31.2">1</text>
<text x="200.4" y="32.9">3</text>
<text x="200.4" y="34.5">5</text>
<text x="206.2" y="31.2">2</text>
<text x="206.2" y="32.9">4</text>
<text x="206.2" y="34.5">6</text>
<text x="215.9" y="31.9">RS</text>
<text x="215.9" y="35.2">D1</text>
<text x="215.9" y="33.5">/E</text>
<text x="219.1" y="31.9">PG0</text>
<text x="219.1" y="35.2">PA1</text>
<text x="219.1" y="33.5">PG2</text>
<text x="24" y="41.7">DB9-FEMALE</text>
<text x="31.7" y="37">5</text>
<text x="48.9" y="40.3">13</text>
<text x="49.7" y="41.9">8</text>
<text x="52.5" y="38.6">U1</text>
<text x="52.5" y="41">R1IN</text>
<text x="63.8" y="41">R1OUT</text>
<text x="70.7" y="40.3">12</text>
<text x="70.7" y="41.9">9</text>
<text x="80.9" y="38.4">R2</text>
<text x="84.2" y="38.4">10K</text>
<text x="155.7" y="40.9">-2VTG</text>
<text x="163.8" y="38.3" transform="rotate(-90 163.8 38.3)">3</text>
<text x="172" y="36.8">1uF</text>
<text x="183.4" y="38.4">PA4</text>
<text x="183.4" y="40">PA6</text>
<text x="183.4" y="36.8">PA2</text>
<text x="188.3" y="38.4">D4</text>
<text x="188.3" y="40">D6</text>
<text x="188.3" y="36.8">D2</text>
<text x="193.1" y="41.7">BKLT-</text>
<text x="200.4" y="36.1">7</text>
<text x="200.4" y="37.8">9</text>
<text x="200.4" y="39.4">11</text>
<text x="200.4" y="41">13</text>
<text x="205.4" y="37.8">10</text>
<text x="205.4" y="39.4">12</text>
<text x="205.4" y="41">14</text>
<text x="206.2" y="36.1">8</text>
<text x="214.2" y="41.7">BKLT+</text>
<text x="215.9" y="40">D7</text>
<text x="215.9" y="38.4">D5</text>
<text x="215.9" y="36.8">D3</text>
<text x="219.1" y="40">PA7</text>
<text x="219.1" y="38.4">PA5</text>
<text x="219.1" y="36.8">PA3</text>
<text x="27.3" y="44.9">C2</text>
<text x="30.6" y="44.9">0.1uF</text>
<text x="48.9" y="43.5">11</text>
<text x="48.9" y="45.2">10</text>
<text x="52.5" y="42.6">R2IN</text>
<text x="52.5" y="44.2">T1IN</text>
<text x="52.5" y="45.9">T2IN</text>
<text x="63.8" y="42.6">R2OUT</text>
<text x="64" y="44.2">T1OUT</text>
<text x="64" y="45.9">T2OUT</text>
<text x="70.7" y="43.5">14</text>
<text x="70.7" y="45.2">7</text>
<text x="198" y="44.9">LCD HEADER 8X2</text>
<text x="200.4" y="42.6">15</text>
<text x="205.4" y="42.6">16</text>
<text x="27.3" y="51.4">C3</text>
<text x="30.6" y="51.4">0.1uF</text>
<text x="49.7" y="48.4">1</text>
<text x="49.7" y="50">3</text>
<text x="49.7" y="51.6">4</text>
<text x="49.7" y="53.3">5</text>
<text x="52.5" y="49.1">C+</text>
<text x="52.5" y="50.8">C1-</text>
<text x="52.5" y="52.4">C2+</text>
<text x="134.6" y="51.4">+VTG</text>
<text x="168.1" y="50.6">PA[0:7]</text>
<text x="49.7" y="54.9">2</text>
<text x="49.7" y="56.5">6</text>
<text x="52.5" y="59.7">MAX232E</text>
<text x="52.5" y="54">C2-</text>
<text x="52.5" y="55.6">V+</text>
<text x="52.5" y="57.2">V-</text>
<text x="107.6" y="58.8">RXD1</text>
<text x="108.6" y="57.1">SCL</text>
<text x="122.4" y="57.2">1</text>
<text x="122.4" y="58.9">3</text>
<text x="122.4" y="54.8">JP3</text>
<text x="128.1" y="57.2">2</text>
<text x="128.1" y="58.9">4</text>
<text x="139.8" y="57.1">SDA</text>
<text x="139.8" y="58.8">TXD1</text>
<text x="91" y="62">-2VTG</text>
<text x="102.4" y="60.4">COMM_REQ</text>
<text x="107.6" y="62">MISO</text>
<text x="122.4" y="60.5">5</text>
<text x="122.4" y="62.1">7</text>
<text x="122.4" y="63.8">9</text>
<text x="127.3" y="63.8">10</text>
<text x="128.1" y="60.5">6</text>
<text x="128.1" y="62.1">8</text>
<text x="139.8" y="60.4">MOSI</text>
<text x="139.8" y="62">SCK</text>
<text x="185" y="61.2">+VTG</text>
<text x="202.9" y="64.4">RP1</text>
<text x="32.2" y="67.7">0.1uF</text>
<text x="33.8" y="66">C4</text>
<text x="46.8" y="66">C5</text>
<text x="46.8" y="67.7">0.1uF</text>
<text x="118.4" y="66">COMM HEADER 5X2</text>
<text x="162.2" y="69.3">D1</text>
<text x="176.9" y="69.3">D2</text>
<text x="191.5" y="69.3">D3</text>
<text x="200.9" y="66.3">1</text>
<text x="200.9" y="67.9">2</text>
<text x="200.9" y="71.2">4</text>
<text x="200.9" y="69.6">3</text>
<text x="207.3" y="71.2">5</text>
<text x="207.3" y="69.6">6</text>
<text x="207.3" y="67.9">7</text>
<text x="207.3" y="66.3">8</text>
<text x="209.7" y="66">IO_LED0</text>
<text x="209.7" y="67.7">IO_LED1</text>
<text x="209.7" y="69.3">IO_LED2</text>
<text x="219.5" y="66.9">PC0</text>
<text x="219.5" y="68.5">PC1</text>
<text x="219.5" y="70.1">PC2</text>
<text x="229.2" y="66.9">SPKR</text>
<text x="240.3" y="71">C6</text>
<text x="160.6" y="77.4">SW1</text>
<text x="160.6" y="74.2">LED0</text>
<text x="175.3" y="77.4">SW2</text>
<text x="175.3" y="74.2">LED1</text>
<text x="189.9" y="77.4">SW3</text>
<text x="189.9" y="74.2">LED2</text>
<text x="202.9" y="74.2">180</text>
<text x="240.3" y="77.4">R3</text>
<text x="240.3" y="72.6">1uF</text>
<text x="25.7" y="82.3">J1</text>
<text x="29" y="82.3">DCJACK</text>
<text x="56.6" y="83.4">SW4</text>
<text x="65.5" y="80.3">+VEXT</text>
<text x="77.7" y="80.7">+VTG</text>
<text x="118.4" y="80.7">+VTG</text>
<text x="157.1" y="79.3">1</text>
<text x="157.1" y="82.5">2</text>
<text x="160.6" y="83.9">PBTN0</text>
<text x="168.3" y="79.3">4</text>
<text x="168.3" y="82.5">3</text>
<text x="171.7" y="79.3">1</text>
<text x="171.7" y="82.5">2</text>
<text x="175.3" y="83.9">PBTN1</text>
<text x="182.9" y="79.3">4</text>
<text x="182.9" y="82.5">3</text>
<text x="186.3" y="79.3">1</text>
<text x="186.3" y="82.5">2</text>
<text x="189.9" y="83.9">PBTN2</text>
<text x="197.5" y="79.3">4</text>
<text x="197.5" y="82.5">3</text>
<text x="240.3" y="79.1">47</text>
<text x="246" y="82.5">JP4</text>
<text x="33.6" y="89.7">ALT</text>
<text x="33.9" y="86.5">PIN</text>
<text x="38.2" y="85.8">1</text>
<text x="38.2" y="89">3</text>
<text x="43.6" y="85.6">+VJACK</text>
<text x="54.6" y="89">4</text>
<text x="54.6" y="85.8">6</text>
<text x="61" y="87.4">5</text>
<text x="80.9" y="87.2">R4</text>
<text x="80.9" y="88.8">220</text>
<text x="115.1" y="88.8">R5</text>
<text x="131.7" y="88">/RESET</text>
<text x="157.4" y="88.8">RP2</text>
<text x="202.9" y="88.8">RP3</text>
<text x="246" y="89">SPEAKER</text>
<text x="246" y="84.9">1</text>
<text x="246" y="86.5">2</text>
<text x="32.6" y="91.4">RING</text>
<text x="38.2" y="90.7">2</text>
<text x="54.6" y="95.5">1</text>
<text x="54.6" y="92.3">3</text>
<text x="61" y="93.9">2</text>
<text x="115.1" y="90.4">10K</text>
<text x="131.4" y="93.7">SW5</text>
<text x="155.4" y="90.7">1</text>
<text x="155.4" y="92.3">2</text>
<text x="155.4" y="95.5">4</text>
<text x="155.4" y="93.9">3</text>
<text x="161.8" y="95.5">5</text>
<text x="161.8" y="93.9">6</text>
<text x="161.8" y="92.3">7</text>
<text x="161.8" y="90.7">8</text>
<text x="189.9" y="93.7">PBTN2</text>
<text x="189.9" y="92.1">PBTN1</text>
<text x="189.9" y="90.4">PBTN0</text>
<text x="200.9" y="90.7">1</text>
<text x="200.9" y="92.3">2</text>
<text x="200.9" y="95.5">4</text>
<text x="200.9" y="93.9">3</text>
<text x="207.3" y="95.5">5</text>
<text x="207.3" y="93.9">6</text>
<text x="207.3" y="92.3">7</text>
<text x="207.3" y="90.7">8</text>
<text x="209.2" y="93.7">IO_PBTN2</text>
<text x="209.2" y="90.4">IO_PBTN0</text>
<text x="209.2" y="92.1">IO_PBTN1</text>
<text x="219.5" y="91.3">PC3</text>
<text x="219.5" y="92.9">PC4</text>
<text x="219.5" y="94.5">PC5</text>
<text x="27.3" y="100.2">JP5</text>
<text x="50.1" y="100.2">D4</text>
<text x="50.1" y="101.8">1N4005</text>
<text x="56.6" y="100.1">E-SWITCH</text>
<text x="56.6" y="102">EG1271A</text>
<text x="56.6" y="98.6">POWER SW</text>
<text x="69.6" y="101.8">68uF</text>
<text x="69.9" y="100.2">C8</text>
<text x="80.9" y="98.6">D5</text>
<text x="80.9" y="100.2">POWER LED</text>
<text x="115.1" y="98.6">C7</text>
<text x="115.1" y="100.2">0.1uF</text>
<text x="126.2" y="97.2">1</text>
<text x="126.2" y="100.4">2</text>
<text x="129.7" y="101.8">RESET</text>
<text x="137.4" y="97.2">4</text>
<text x="137.4" y="100.4">3</text>
<text x="157.4" y="98.6">10K</text>
<text x="202.9" y="98.6">180</text>
<text x="27.3" y="106.7">DC POWER</text>
<text x="30.6" y="102.8">1</text>
<text x="30.6" y="104.4">2</text>
<text x="186.6" y="118.9">SERVO_DRIVE_C</text>
<text x="110.2" y="122.8">LINEAR REGUALTOR MAY REQUIRE</text>
<text x="110.2" y="124.8">HEATSINKING IF INPUT VOLTAGE</text>
<text x="146" y="121.3">MTH1</text>
<text x="146" y="122.9">6-32</text>
<text x="149.9" y="125.7" transform="rotate(-90 149.9 125.7)">X</text>
<text x="154.1" y="121.3">MTH2</text>
<text x="154.1" y="122.9">6-32</text>
<text x="158.1" y="125.7" transform="rotate(-90 158.1 125.7)">X</text>
<text x="162.2" y="121.3">MTH3</text>
<text x="162.2" y="122.9">6-32</text>
<text x="166.2" y="125.7" transform="rotate(-90 166.2 125.7)">X</text>
<text x="170.3" y="121.3">MTH4</text>
<text x="170.3" y="122.9">6-32</text>
<text x="174.3" y="125.7" transform="rotate(-90 174.3 125.7)">X</text>
<text x="186.6" y="125.4">SERVO_DRIVE_A</text>
<text x="186.6" y="122.1">SERVO_DRIVE_B</text>
<text x="211" y="122.9">JP6</text>
<text x="211.8" y="125.5">1</text>
<text x="229.7" y="123.1">JP7</text>
<text x="229.7" y="125.5">1</text>
<text x="247.6" y="123.1">JP8</text>
<text x="247.6" y="125.5">1</text>
<text x="103.7" y="129.5">+VEXT</text>
<text x="110.2" y="126.7">IS HIGH</text>
<text x="112.6" y="129.8">U2</text>
<text x="112.6" y="131.2">LM7805C/TO220</text>
<text x="133" y="129.5">+VTG</text>
<text x="149.2" y="129.4" transform="rotate(-90 149.2 129.4)">1</text>
<text x="157.3" y="129.4" transform="rotate(-90 157.3 129.4)">1</text>
<text x="165.4" y="129.4" transform="rotate(-90 165.4 129.4)">1</text>
<text x="173.6" y="129.4" transform="rotate(-90 173.6 129.4)">1</text>
<text x="193.1" y="131.1">+VTG</text>
<text x="204.5" y="131.1">SERVO A - HEADER 3</text>
<text x="211.8" y="127.2">2</text>
<text x="211.8" y="128.8">3</text>
<text x="222.4" y="131.1">SERVO B - HEADER 3</text>
<text x="229.7" y="127.2">2</text>
<text x="229.7" y="128.8">3</text>
<text x="240.3" y="131.1">SERVO C - HEADER 3</text>
<text x="247.6" y="127.2">2</text>
<text x="247.6" y="128.8">3</text>
<text x="39.8" y="135.3">U3</text>
<text x="58.2" y="134.3">+VEXT</text>
<text x="71.2" y="132.7">C9</text>
<text x="71.2" y="134.3">0.01uF</text>
<text x="71.2" y="137.6">L1</text>
<text x="74.5" y="137.6">47uH</text>
<text x="84.2" y="134.3">+VTG</text>
<text x="109.9" y="132.9">1</text>
<text x="112.6" y="133.6">IN</text>
<text x="124.2" y="133.6">OUT</text>
<text x="129.2" y="132.9">3</text>
<text x="196.4" y="137.6">C10</text>
<text x="25.7" y="140" transform="rotate(-90 25.7 140)">1</text>
<text x="27.3" y="139.2">R6</text>
<text x="27.3" y="140.8">5K</text>
<text x="36.7" y="139.4">1</text>
<text x="36.7" y="142.7">2</text>
<text x="39.5" y="140.2">CB</text>
<text x="39.5" y="143.4">SS</text>
<text x="46.8" y="140.2">SW</text>
<text x="46.9" y="143.4">VIN</text>
<text x="51.2" y="142.7">7</text>
<text x="51.2" y="139.4">8</text>
<text x="63.1" y="139.2">VSW</text>
<text x="118.3" y="142.4" transform="rotate(-90 118.3 142.4)">2</text>
<text x="119.1" y="138.7" transform="rotate(-90 119.1 138.7)">GND</text>
<text x="147.6" y="139.2">+VTG</text>
<text x="196.4" y="139.2">100uF</text>
<text x="28.4" y="144.3">2</text>
<text x="36.7" y="145.9">3</text>
<text x="36.7" y="149.2">4</text>
<text x="39.5" y="146.6">SYNC</text>
<text x="39.5" y="149.9">FB</text>
<text x="43.7" y="149.9">ON/OFF</text>
<text x="46" y="146.6">GND</text>
<text x="51.2" y="149.2">5</text>
<text x="51.2" y="145.9">6</text>
<text x="61.5" y="149">68uF</text>
<text x="61.8" y="147.3">C12</text>
<text x="69.6" y="145.7">D6</text>
<text x="69.6" y="147.3">1A 40V</text>
<text x="82.6" y="145.7">C11</text>
<text x="82.6" y="147.3">68uF</text>
<text x="150.9" y="147.3">C13</text>
<text x="150.9" y="149">0.1uF</text>
<text x="159" y="147.3">C14</text>
<text x="159" y="149">0.1uF</text>
<text x="167.1" y="147.3">C15</text>
<text x="167.1" y="149">0.1uF</text>
<text x="175.3" y="147.3">C16</text>
<text x="175.3" y="149">0.1uF</text>
<text x="25.7" y="152.1" transform="rotate(-90 25.7 152.1)">3</text>
<text x="40" y="154.5">LM2672</text>
<text x="201.3" y="153.8">Pascal Stang</text>
<text x="201.3" y="155.4">Procyon Engineering</text>
<text x="199.6" y="158.7">Title</text>
<text x="206.1" y="160.4">LightNAV System - Interface and Power</text>
<text x="199.6" y="163.6">Size</text>
<text x="201.3" y="165.2">B</text>
<text x="206.1" y="165.2">2002-08-22-0002</text>
<text x="206.1" y="163.6">Document Number</text>
<text x="253.3" y="163.6">Rev</text>
<text x="254.9" y="165.2">A</text>
<text x="199.6" y="168.5">Date:</text>
<text x="206.3" y="168.5">Thursday, September 05, 2002</text>
<text x="232.2" y="168.5">Sheet</text>
<text x="240.3" y="168.5">1</text>
<text x="245.2" y="168.5">of</text>
<text x="250" y="168.5">5</text>
</g>
<g font-size="1.2">
<text x="38.7" y="13.9">5</text>
<text x="87.5" y="13.9">4</text>
<text x="136.2" y="13.9">3</text>
<text x="185" y="13.9">2</text>
<text x="233.8" y="13.9">1</text>
<text x="13.1" y="34.7">D</text>
<text x="258.6" y="34.7">D</text>
<text x="13.1" y="73.3">C</text>
<text x="258.6" y="73.3">C</text>
<text x="13.1" y="111.9">B</text>
<text x="258.6" y="111.9">B</text>
<text x="13.1" y="150.5">A</text>
<text x="258.6" y="150.5">A</text>
<text x="38.7" y="170">5</text>
<text x="87.5" y="170">4</text>
<text x="136.2" y="170">3</text>
<text x="185" y="170">2</text>
<text x="233.8" y="170">1</text>
</g>
</svg>
